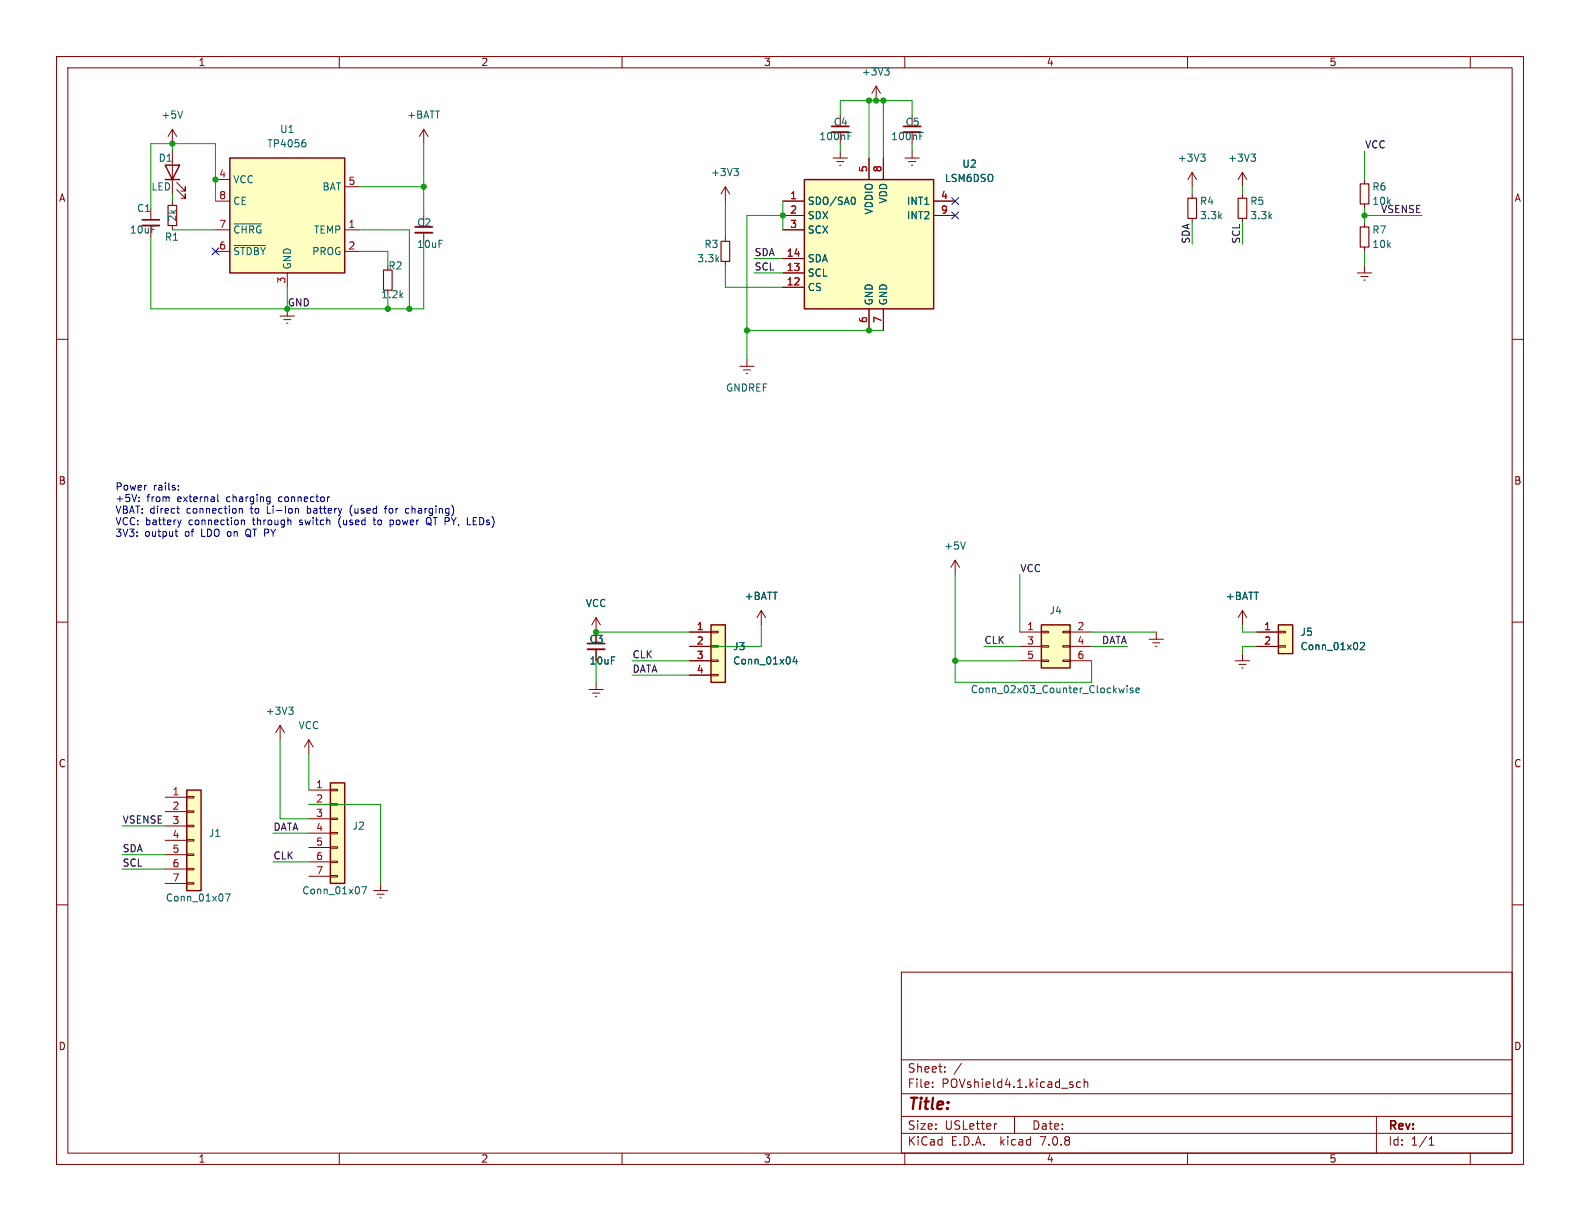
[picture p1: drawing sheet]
<svg xmlns="http://www.w3.org/2000/svg" width="279mm" height="216mm" viewBox="0 0 279 216" stroke-linecap="round" stroke-linejoin="round" font-family="sans-serif">
<g fill="none" stroke="#840000" stroke-width=".18">
<path d="M10 10h259.4v195.9h-259.4zM12 12h255.4v191.9h-255.4zM60 10v2M110 10v2M154.9 15.2l-.7 1.3M154.9 15.2v2.6M154.9 15.2l.8 1.3M160 10v2M210 10v2M260 10v2M26.7 36.8v2.1M30.5 22.9l-.8 1.2"/>
<path d="M30.5 22.9v2.5M30.5 26.7v7.6M30.5 35.6v.7M30.5 39.9v.7M30.5 22.9l.7 1.2M31.2 33.5l1.6 1.6v-.8v.8h-.8M31.2 32.3l1.6 1.5v-.8v.8h-.8M38.1 35.6h2.5M38.1 31.8h2.5M61 33h2.5M74.9 22.9v2.5M74.9 38.1v2"/>
<path d="M74.9 22.9l-.7 1.2M74.9 22.9l.8 1.2M128.3 33v2.6M128.3 33l-.8 1.3M128.3 33l.7 1.3M138.4 35.6h3.8M138.4 38.1h3.8M147.3 27.9h2.6M148 28.6h1.2M148.5 29.2h.2M148.6 20.3v2.1M148.6 26.7v1.2"/>
<path d="M153.7 27.9v3.9M156.2 27.9v3.9M160 27.9h2.6M160.7 28.6h1.2M161.2 29.2h.2M161.3 20.3v2.1M161.3 26.7v1.2M165.1 35.6h3.8M165.1 38.1h3.8M210.8 30.5v2.5M210.8 34.3v.8M210.8 38.6v.8"/>
<path d="M210.8 30.5l-.7 1.3M210.8 30.5l.8 1.3M219.7 30.5v2.5M219.7 34.3v.8M219.7 38.6v.8M219.7 30.5l-.8 1.3M219.7 30.5l.8 1.3M241.3 31.8v.7M241.3 36.1v.7M241.3 39.4v.7M10 60h2M38.1 40.6h2.5"/>
<path d="M38.1 44.5h2.5M49.5 55.9h2.6M50.2 56.5h1.2M50.7 57.2h.2M50.8 48.3v2.5M50.8 54.6v1.3M61 40.6h2.5M61 44.5h2.5M74.9 41.1v2.1M128.3 41.9v.8M128.3 46.2v.8M138.4 48.3h3.8"/>
<path d="M138.4 50.8h3.8M138.4 45.7h3.8M138.4 40.6h3.8M153.7 54.6v3.8M156.2 54.6v3.8M240 48.3h2.6M240.7 48.9h1.2M241.2 49.5h.2M241.3 43.7v.8M241.3 47v1.3M267.4 60h2M130.8 64.8h2.5"/>
<path d="M131.4 65.4h1.3M132 66h.2M132.1 63.5v1.3M168.9 99.1l-.8 1.2M168.9 99.1v2.5M168.9 99.1l.8 1.2M10 110h2M105.4 109.2v4.6M105.4 114.8v2M105.4 109.2l-.8 1.3M105.4 109.2l.8 1.3M121.9 111.8h3.8"/>
<path d="M121.9 114.3h3.8M121.9 116.8h3.8M121.9 119.4h3.8M125.7 119.3h1.3v.2h-1.3zM125.7 116.7h1.3v.3h-1.3zM125.7 114.2h1.3v.2h-1.3zM125.7 111.6h1.3v.3h-1.3zM134.6 108l-.7 1.2M134.6 108v2.5M134.6 108l.8 1.2M180.3 111.8h3.8M180.3 114.3h3.8"/>
<path d="M180.3 116.8h3.8M184.1 116.7h1.3v.3h-1.3zM184.1 114.2h1.3v.2h-1.3zM184.1 111.6h1.3v.3h-1.3zM188 116.7h1.2v.3h-1.2zM188 114.2h1.2v.2h-1.2zM188 111.6h1.2v.3h-1.2zM189.2 111.8h3.8M189.2 114.3h3.8M189.2 116.8h3.8M203.2 113h2.5M203.8 113.7h1.3"/>
<path d="M204.3 114.3h.3M204.5 111.8v1.2M218.4 116.8h2.6M219.1 117.5h1.2M219.6 118.1h.2M219.7 108l-.8 1.2M219.7 108v2.5M219.7 115.6v1.2M219.7 108l.8 1.2M222.2 111.8h3.9M222.2 114.3h3.9M226.1 114.2h1.2v.2h-1.2z"/>
<path d="M226.1 111.6h1.2v.3h-1.2zM267.4 110h2M49.5 128.3l-.7 1.2M49.5 128.3v2.5M49.5 128.3l.8 1.2M54.6 139.7h3.8M54.6 130.8l-.8 1.3M54.6 130.8v2.6M54.6 130.8l.8 1.3M58.4 139.6h1.3v.2h-1.3zM104.1 121.9h2.6M104.8 122.6h1.2"/>
<path d="M105.3 123.2h.2M105.4 120.7v1.2M10 160h2M29.2 141h3.8M29.2 143.5h3.8M29.2 146.1h3.8M29.2 148.6h3.8M29.2 151.1h3.8M29.2 153.7h3.8M29.2 156.2h3.8M33 156.1h1.3v.2h-1.3zM33 153.5h1.3v.3h-1.3z"/>
<path d="M33 151h1.3v.3h-1.3zM33 148.5h1.3v.2h-1.3zM33 145.9h1.3v.3h-1.3zM33 143.4h1.3v.2h-1.3zM33 140.8h1.3v.3h-1.3zM54.6 142.2h3.8M54.6 144.8h3.8M54.6 147.3h3.8M54.6 149.9h3.8M54.6 152.4h3.8M54.6 154.9h3.8M58.4 154.8h1.3v.3h-1.3z"/>
<path d="M58.4 152.3h1.3v.2h-1.3zM58.4 149.7h1.3v.3h-1.3zM58.4 147.2h1.3v.2h-1.3zM58.4 144.7h1.3v.2h-1.3zM58.4 142.1h1.3v.3h-1.3zM66 157.5h2.6M66.7 158.1h1.2M67.2 158.8h.2M67.3 156.2v1.3M267.4 160h2M159.4 171.9h108v32h-108zM159.4 197.4h108"/>
<path d="M159.4 193.4h108M159.4 187.4h108M164.9 192.1v.2M164.9 191.4v.1M167.1 189.4v.2M167.1 188.7v.1M170 188l-1.3 1.9M176.3 198.7l-.3 .1M179.4 197.4v3M189.7 191.9v.3M191.1 191.4l-.5-.1-.2 .3v.4l.1 .2h.6M191.7 191.4l.2-.1 .4 .1 .1 .9"/>
<path d="M191.7 190.8v1.5M243.4 197.4v6.5M60 203.9v2M110 203.9v2M159.4 200.4h108M160 203.9v2M210 203.9v2M252.7 202.5h.9M252.7 201.4l.4-.4v1.5M260 203.9v2"/>
</g>
<path d="M29.7 36.3h1.5v3.6h-1.5zM210.1 35.1h1.5v3.5h-1.5zM218.9 35.1h1.6v3.5h-1.6zM240.5 32.5h1.6v3.6h-1.6zM67.8 47.8h1.5v3.5h-1.5zM127.5 42.7h1.5v3.5h-1.5zM240.5 40.1h1.6v3.6h-1.6z" fill="none" stroke="#840000" stroke-width=".2"/>
<g fill="#ffffc2" stroke="#ffffc2" stroke-width=".18">
<path d="M125.7 110.5h2.6v10.2h-2.6z"/>
<path d="M226.1 110.5h2.5v5.1h-2.5z"/>
<path d="M142.2 31.8h22.9v22.8h-22.9z"/>
<path d="M58.4 138.4h2.6v17.8h-2.6z"/>
<path d="M40.6 27.9h20.4v20.4h-20.4z"/>
<path d="M33 139.7h2.6v17.8h-2.6z"/>
<path d="M184.1 110.5h5.1v7.6h-5.1z"/>
</g>
<path d="M29.2 29.2h2.5l-1.2 2.6zM29.2 31.8h2.5M40.6 27.9h20.4v20.4h-20.4zM142.2 31.8h22.9v22.8h-22.9zM125.7 110.5h2.6v10.2h-2.6zM184.1 110.5h5.1v7.6h-5.1zM226.1 110.5h2.5v5.1h-2.5zM33 139.7h2.6v17.8h-2.6zM58.4 138.4h2.6v17.8h-2.6z" fill="none" stroke="#840000" stroke-width=".25"/>
<g fill="none" stroke="#006464" stroke-width=".18">
<path d="M32.3 19.6l-.4 1.3M156.5 12h.7l-.4 .5M157 12.5l.2 .2v.3l-.2 .3M41.4 39.6h4.9M53.7 24.7h.3M53.9 25.2l.2 .2v.3l-.2 .3M129.8 29.8h.8l-.5 .5M130.3 30.3l.3 .2v.3l-.3 .3M150 24h.4M150 23.4h.6M151 34.9a.79 .79 0 0 1 0 1.2M162.7 24h.4"/>
<path d="M162.7 23.4h.6M212.3 27.2h.8l-.4 .5M212.9 27.7l.2 .3v.3l-.2 .2M221.2 27.2h.8l-.4 .5M221.8 27.7l.2 .3v.3l-.2 .2M41.4 43.4h5.5M170.7 95.8l-.4 1.3M140.5 116.1l-.3 .9h.8M140.8 116.6v.8M240.6 113.7l.4-.1 .3 .4-.8 .9h.8M51 125h.8l-.4 .5M51.6 125.5l.2 .3v.3l-.2 .2"/>
<path d="M198.8 121.7l-.2 .8-.3-.6M199.3 121.2v.2M199.3 121.7v.8M200.3 121.7h-.3l-.2 .1 .1 .2 .4 .1v.3h-.5M200.9 122.1l.6-.1-.1-.3h-.3l-.2 .1v.6h.5M39.8 158.1h.9l-.6 1.2M64 156.8h.8l-.5 1.3"/>
</g>
<path d="M25.1 39.9h3.1M147.1 23.4h3M159.8 23.4h3M73.4 41.1h3.1M103.9 114.8h3" fill="none" stroke="#840000" stroke-width=".33"/>
<path d="M25.1 38.9h3.1M147.1 22.4h3M159.8 22.4h3M73.4 40.1h3.1M103.9 113.8h3" fill="none" stroke="#840000" stroke-width=".3"/>
<g fill="none" stroke="#0000c2" stroke-width=".18">
<path d="M24.6 88.6v.1M24.6 87.9v.1M30.9 94h.5M31.1 93.6v1.1l.3 .1M31.2 89.9h.5M31.4 89.5v1.1l.3 .1M31.5 86.5v.2M31.5 85.9v.1M32 91.9l-.3 .9M38.5 87.4v1.1l.2 .2M42.3 90l.2-.1 .3 .1 .1 .7M42.3 89.9v.8"/>
<path d="M42.7 91.9v.9M42.7 92.1l.2-.2 .3 .1v.8M43.6 93.6a.9 .9 0 0 0 0 1.2M47.6 87.9h.2M47.8 87.9v1l-.2 .2M47.8 88.6l-.2 .1M52.6 89.9l.2 .2v.6M54.3 89.5v1.2M54.3 90.7h.2M54.5 89.9l-.2 .1M58.3 87.9h-.3M60 91.9l-.1 .5 .1 .5"/>
<path d="M62.3 89.3a1.47 1.47 0 0 0-.1 1.9M66 91.9h.4M66.1 91.5v1.1l.3 .2M68 89.9h.4M68.4 89.5l-.3 .2v1M69 92l.3-.1 .2 .2M69.5 92.7l-.2 .1-.3-.1M71.8 90h.5M71.8 90.7h.5M75.4 92.4a.43 .43 0 0 0 .3 .4 .43 .43 0 0 0 .5-.2M75.5 91.7l-.1 .2M75.6 92.5l.6 .4"/>
<path d="M83.7 92.1h.4M84.3 91.5h-.6v1.3h.6"/>
</g>
<g fill="none" stroke="#009600" stroke-width=".18">
<path d="M153.7 17.8v10.1M156.2 17.8v10.1M30.5 25.4v1.3M30.5 34.3v1.3M38.1 35.6v-10.2h-11.4v11.4M63.5 33h11.4M74.9 25.4v12.7M128.3 35.6v6.3M138.4 38.1h-6.3v25.4M138.4 35.6v5M148.6 20.3v-2.5h12.7v2.5M148.6 25.4v1.3"/>
<path d="M161.3 25.4v1.3M210.8 33v1.3M210.8 39.4v3.8M219.7 33v1.3M219.7 39.4v3.8M241.3 38.1h10.2M241.3 26.7v5.1M241.3 36.8v2.6M26.7 41.9v12.7h48.2v-11.4M30.5 40.6h7.6M50.8 50.8v3.8M63.5 40.6h8.9v14"/>
<path d="M63.5 44.5h5.1v2.5M68.6 52.1v2.5M128.3 47v3.8h10.1M132.1 58.4h24.1M133.3 48.3h5.1M133.3 45.7h5.1M241.3 44.5v2.5M105.4 111.8h16.5M105.4 116.8v3.9M111.8 119.4h10.1M111.8 116.8h10.1M134.6 110.5v3.8h-12.7"/>
<path d="M168.9 116.8h11.4M168.9 101.6v19.1h24.1v-3.9M174 114.3h6.3M180.3 101.6v10.2M193 111.8h11.5M193 114.3h6.4M219.7 110.5v1.3h2.5M222.2 114.3h-2.5v1.3M49.5 130.8v14h5.1M54.6 133.4v6.3M21.6 151.1h7.6M21.6 146.1h7.6"/>
<path d="M21.6 153.7h7.6M48.3 152.4h6.3M48.3 147.3h6.3M54.6 142.2h12.7v14"/>
</g>
<path d="M168.3 35l1.2 1.2M168.3 37.5l1.2 1.2M169.5 35l-1.2 1.2M169.5 37.5l-1.2 1.2M37.5 43.8l1.2 1.3M38.7 43.8l-1.2 1.3" fill="none" stroke="#000084" stroke-width=".18"/>
<g fill="#009600" stroke="#009600" stroke-width=".18">
<circle cx="153.7" cy="58.4" r=".46"/>
<circle cx="132.1" cy="58.4" r=".46"/>
<circle cx="68.6" cy="54.6" r=".46"/>
<circle cx="72.4" cy="54.6" r=".46"/>
<circle cx="138.4" cy="38.1" r=".46"/>
<circle cx="156.2" cy="17.8" r=".46"/>
<circle cx="154.9" cy="17.8" r=".46"/>
<circle cx="153.7" cy="17.8" r=".46"/>
<circle cx="105.4" cy="111.8" r=".46"/>
<circle cx="168.9" cy="116.8" r=".46"/>
<circle cx="241.3" cy="38.1" r=".46"/>
<circle cx="74.9" cy="33" r=".46"/>
<circle cx="50.8" cy="54.6" r=".46"/>
<circle cx="38.1" cy="31.8" r=".46"/>
<circle cx="30.5" cy="25.4" r=".46"/>
</g>
<text font-size="2.8" fill="#840000" x="160.4" y="196.8">Title:</text>
<g font-size="2.1" fill="#840000">
<text x="160.4" y="189.9">Sheet:</text>
<text x="160.4" y="192.6">File:</text>
<text x="166.5" y="192.6">POVshield4.1.kicad_sch</text>
<text x="160.4" y="202.8">KiCad</text>
<text x="160.4" y="200">Size:</text>
<text x="167.1" y="200">USLetter</text>
<text x="168.1" y="202.8">E.D.A.</text>
<text x="177" y="202.8">kicad</text>
<text x="182.4" y="200">Date:</text>
<text x="184.2" y="202.8">7.0.8</text>
<text x="245.4" y="200.2">Rev:</text>
<text x="245.4" y="202.8">Id:</text>
<text x="249.5" y="202.8">1/1</text>
</g>
<g font-size="1.8" fill="#840000">
<text x="35" y="11.9">1</text>
<text x="85" y="11.9">2</text>
<text x="135" y="11.9">3</text>
<text x="185" y="11.9">4</text>
<text x="235" y="11.9">5</text>
<text x="10.3" y="35.9">A</text>
<text x="267.7" y="35.9">A</text>
<text x="10.3" y="85.9">B</text>
<text x="267.7" y="85.9">B</text>
<text x="10.3" y="135.9">C</text>
<text x="267.7" y="135.9">C</text>
<text x="10.3" y="185.9">D</text>
<text x="267.7" y="185.9">D</text>
<text x="35" y="205.8">1</text>
<text x="85" y="205.8">2</text>
<text x="135" y="205.8">3</text>
<text x="185" y="205.8">4</text>
<text x="235" y="205.8">5</text>
</g>
<g font-size="1.8" fill="#006464">
<text x="152.3" y="13.6">+3V3</text>
<text x="28.4" y="21.2">+5V</text>
<text x="49.4" y="23.7">U1</text>
<text x="71.9" y="21.2">+BATT</text>
<text x="147.3" y="22.5">C4</text>
<text x="160" y="22.5">C5</text>
<text x="27.9" y="28.8">D1</text>
<text x="47.2" y="26.3">TP4056</text>
<text x="144.8" y="25">100nF</text>
<text x="157.5" y="25">100nF</text>
<text x="170.1" y="29.8">U2</text>
<text x="208.2" y="28.8">+3V3</text>
<text x="217.1" y="28.8">+3V3</text>
<text x="26.7" y="33.9">LED</text>
<text x="41.1" y="32.6">VCC</text>
<text x="56.9" y="33.9">BAT</text>
<text x="125.6" y="31.3">+3V3</text>
<text x="167" y="32.4">LSM6DSO</text>
<text x="242.6" y="33.9">R6</text>
<text x="22.9" y="41.5">10uF</text>
<text x="24.1" y="37.7">C1</text>
<text x="31.3" y="39.3" transform="rotate(-90 31.3 39.3)">2k</text>
<text x="41.1" y="41.5">~{CHRG}</text>
<text x="41.1" y="36.4">CE</text>
<text x="55.4" y="41.5">TEMP</text>
<text x="73.7" y="40.2">C2</text>
<text x="142.7" y="36.4">SDO/SA0</text>
<text x="142.7" y="39">SDX</text>
<text x="142.7" y="41.5">SCX</text>
<text x="154.5" y="38" transform="rotate(-90 154.5 38)">VDDIO</text>
<text x="157.1" y="36.1" transform="rotate(-90 157.1 36.1)">VDD</text>
<text x="160.3" y="36.4">INT1</text>
<text x="160.3" y="39">INT2</text>
<text x="212.1" y="36.4">R4</text>
<text x="212.1" y="39">3.3k</text>
<text x="221" y="36.4">R5</text>
<text x="221" y="39">3.3k</text>
<text x="242.6" y="41.5">R7</text>
<text x="29.1" y="42.8">R1</text>
<text x="41.1" y="45.3">~{STDBY}</text>
<text x="51.7" y="47.8" transform="rotate(-90 51.7 47.8)">GND</text>
<text x="55.1" y="45.3">PROG</text>
<text x="68.6" y="47.9">R2</text>
<text x="73.7" y="44">10uF</text>
<text x="123.2" y="46.6">3.3k</text>
<text x="124.5" y="44">R3</text>
<text x="142.7" y="46.6">SDA</text>
<text x="242.6" y="44">10k</text>
<text x="67.3" y="52.9">1.2k</text>
<text x="142.7" y="51.7">CS</text>
<text x="142.7" y="49.1">SCL</text>
<text x="154.5" y="54.1" transform="rotate(-90 154.5 54.1)">GND</text>
<text x="157.1" y="54.1" transform="rotate(-90 157.1 54.1)">GND</text>
<text x="128.3" y="69.4">GNDREF</text>
<text x="166.9" y="97.4">+5V</text>
<text x="103.5" y="107.5">VCC</text>
<text x="131.6" y="106.3">+BATT</text>
<text x="216.7" y="106.3">+BATT</text>
<text x="104.1" y="113.9">C3</text>
<text x="185.5" y="108.8">J4</text>
<text x="229.9" y="112.6">J5</text>
<text x="104.1" y="117.7">10uF</text>
<text x="129.5" y="115.2">J3</text>
<text x="129.5" y="117.7">Conn_01x04</text>
<text x="229.9" y="115.2">Conn_01x02</text>
<text x="171.6" y="122.8">Conn_02x03_Counter_Clockwise</text>
<text x="46.9" y="126.6">+3V3</text>
<text x="52.7" y="129.1">VCC</text>
<text x="36.8" y="148.2">J1</text>
<text x="62.2" y="146.9">J2</text>
<text x="29.2" y="159.6">Conn_01x07</text>
<text x="53.3" y="158.3">Conn_01x07</text>
</g>
<g font-size="1.8" fill="#0f0f0f">
<text x="241.3" y="26.3">VCC</text>
<text x="242.6" y="36.4">10k</text>
<text x="244.1" y="37.8">VSENSE</text>
<text x="133.3" y="45.4">SDA</text>
<text x="133.3" y="47.9">SCL</text>
<text x="210.5" y="43.2" transform="rotate(-90 210.5 43.2)">SDA</text>
<text x="219.4" y="43.2" transform="rotate(-90 219.4 43.2)">SCL</text>
<text x="50.8" y="54.3">GND</text>
<text x="180.3" y="101.3">VCC</text>
<text x="174" y="114">CLK</text>
<text x="194.8" y="114">DATA</text>
<text x="111.8" y="119">DATA</text>
<text x="111.8" y="116.5">CLK</text>
<text x="21.6" y="145.7">VSENSE</text>
<text x="48.3" y="147">DATA</text>
<text x="21.6" y="153.3">SCL</text>
<text x="21.6" y="150.8">SDA</text>
<text x="48.3" y="152.1">CLK</text>
</g>
<g font-size="1.8" fill="#a90000">
<text x="38.7" y="31.5">4</text>
<text x="38.7" y="35.3">8</text>
<text x="61.5" y="32.8">5</text>
<text x="139.6" y="35.3">1</text>
<text x="153.4" y="30.6" transform="rotate(-90 153.4 30.6)">5</text>
<text x="156" y="30.6" transform="rotate(-90 156 30.6)">8</text>
<text x="166.3" y="35.3">4</text>
<text x="38.7" y="40.4">7</text>
<text x="61.5" y="40.4">1</text>
<text x="139.6" y="37.8">2</text>
<text x="139.6" y="40.4">3</text>
<text x="166.3" y="37.8">9</text>
<text x="38.7" y="44.2">6</text>
<text x="61.5" y="44.2">2</text>
<text x="139" y="45.5">14</text>
<text x="50.5" y="50.2" transform="rotate(-90 50.5 50.2)">3</text>
<text x="139" y="50.5">12</text>
<text x="139" y="48">13</text>
<text x="153.4" y="57.2" transform="rotate(-90 153.4 57.2)">6</text>
<text x="156" y="57.2" transform="rotate(-90 156 57.2)">7</text>
<text x="123.1" y="111.5">1</text>
<text x="181.5" y="111.5">1</text>
<text x="190.4" y="111.5">2</text>
<text x="223.4" y="111.5">1</text>
<text x="123.1" y="114">2</text>
<text x="123.1" y="116.6">3</text>
<text x="123.1" y="119.1">4</text>
<text x="181.5" y="114">3</text>
<text x="181.5" y="116.6">5</text>
<text x="190.4" y="114">4</text>
<text x="190.4" y="116.6">6</text>
<text x="223.4" y="114">2</text>
<text x="30.4" y="140.7">1</text>
<text x="30.4" y="143.3">2</text>
<text x="55.8" y="139.4">1</text>
<text x="55.8" y="142">2</text>
<text x="30.4" y="145.8">3</text>
<text x="30.4" y="148.3">4</text>
<text x="55.8" y="144.5">3</text>
<text x="55.8" y="147.1">4</text>
<text x="55.8" y="149.6">5</text>
<text x="30.4" y="150.9">5</text>
<text x="30.4" y="153.4">6</text>
<text x="30.4" y="156">7</text>
<text x="55.8" y="152.1">6</text>
<text x="55.8" y="154.7">7</text>
</g>
<g font-size="1.8" fill="#0000c2">
<text x="20.3" y="86.8">Power</text>
<text x="20.3" y="88.9">+5V:</text>
<text x="26" y="88.9">from</text>
<text x="27.1" y="86.8">rails:</text>
<text x="31.5" y="88.9">external</text>
<text x="40.3" y="88.9">charging</text>
<text x="49.7" y="88.9">connector</text>
<text x="20.3" y="90.9">VBAT: direct</text>
<text x="20.3" y="93">VCC: battery</text>
<text x="20.3" y="95">3V3:</text>
<text x="25.6" y="95">output</text>
<text x="32.8" y="95">of</text>
<text x="33.1" y="90.9">connection</text>
<text x="33.5" y="93">connection</text>
<text x="35.9" y="95">LDO on</text>
<text x="44.1" y="95">QT PY</text>
<text x="44.6" y="90.9">to</text>
<text x="45" y="93">through</text>
<text x="47.7" y="90.9">Li-Ion</text>
<text x="53.4" y="93">switch</text>
<text x="55" y="90.9">battery</text>
<text x="60.5" y="93">(used</text>
<text x="62.7" y="90.9">(used</text>
<text x="67" y="93">to</text>
<text x="69.2" y="90.9">for</text>
<text x="70" y="93">power</text>
<text x="73" y="90.9">charging)</text>
<text x="76.7" y="93">QT PY,</text>
<text x="84.3" y="93">LEDs)</text>
</g>
</svg>
